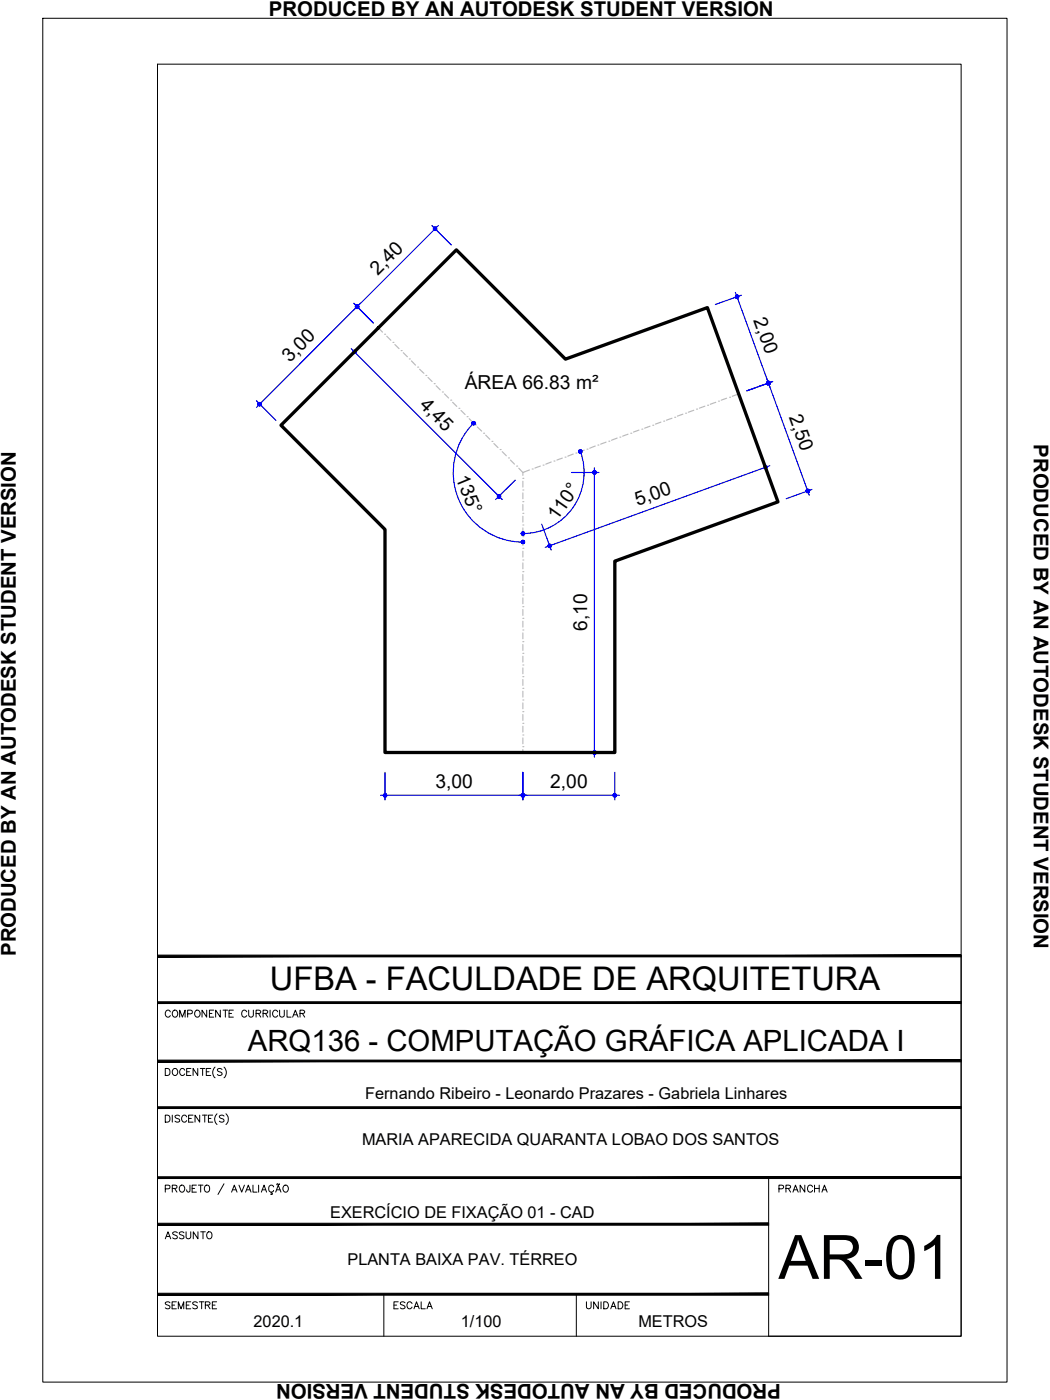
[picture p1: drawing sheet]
<svg xmlns="http://www.w3.org/2000/svg" width="229mm" height="305mm" viewBox="0 0 229 305" stroke-linecap="round" stroke-linejoin="round" font-family="sans-serif">
<!-- layer: ARQ_EIXO CINZA 04 -->
<g fill="none" stroke="#bababa" stroke-width=".25">
<path d="M82.4 71.4l.9 .9M83.7 72.8h.1M84.2 73.2l.9 .9M85.6 74.5h.1M86 75l.9 .9M87.3 76.3h.1M87.8 76.8l.9 .9M89.1 78.1h.1M89.6 78.6l.9 .9M90.9 79.9h.1M91.4 80.4l.9 .9M92.7 81.7h.1"/>
<path d="M93.2 82.2l.9 .9M94.5 83.5h.1M95 84l.8 .9M96.3 85.3h.1M96.8 85.8l.9 .9M98.1 87.1h.1M98.6 87.6l.8 .9M99.9 88.9h.1M100.4 89.4l.9 .9M101.7 90.7h.1M102.2 91.1l.8 1M103.5 92.5h.1"/>
<path d="M103.9 93l1 .9M105.3 94.3h.1M105.7 94.7l.9 .9M107.1 96.1h.1M107.5 96.6l.9 .9M108.9 97.9h.1M109.3 98.3l.9 .9M110.7 99.7h.1M122.4 99.7l-1.2 .5M123 99.5h.1M124.8 98.8l-1.2 .5M125.4 98.6h.1"/>
<path d="M127.2 98l-1.2 .4M127.8 97.8h.1M129.6 97.1l-1.2 .5M130.2 96.9h.1M132 96.3l-1.2 .4M132.5 96.1h.1M134.4 95.4l-1.3 .4M135 95.2h.1M136.7 94.5l-1.1 .5M137.3 94.3h.1M139.1 93.6l-1.2 .5M139.7 93.4h.1"/>
<path d="M141.5 92.8l-1.2 .4M142.1 92.6h.1M143.9 91.9l-1.2 .4M144.5 91.7h.1M146.3 91.1l-1.2 .4M146.9 90.8h.1M148.7 90.2l-1.2 .4M149.3 90h.1M151 89.3l-1.1 .4M151.6 89.1h.1M153.5 88.4l-1.2 .5M154.1 88.2h.1"/>
<path d="M155.8 87.6l-1.2 .4M156.4 87.3h.1M158.2 86.7l-1.2 .4M158.8 86.5h.1M160.8 85.8l-1.4 .5M111.1 100.2l.9 .8M112.5 101.5h.1M112.9 101.9l.9 1M113.8 119.4h.1M113.8 116.8h.1M113.8 114.3h.1M113.8 111.8h.1"/>
<path d="M113.8 109.2h.1M113.8 106.7h.1M113.8 104.1h.1M113.8 104.8v1.2M113.8 107.3v1.3M113.8 109.9v1.2M113.8 112.4v1.3M113.8 114.9v1.3M113.8 117.5v1.2M115.3 102.3l-1.5 .6v.6M115.9 102.1h.1M117.6 101.5l-1.1 .4"/>
<path d="M118.2 101.3h.1M120 100.6l-1.2 .4M120.6 100.4h.1M113.8 139.7h.1M113.8 137.2h.1M113.8 134.6h.1M113.8 132.1h.1M113.8 129.5h.1M113.8 127h.1M113.8 124.5h.1M113.8 121.9h.1M113.8 120v1.3"/>
<path d="M113.8 122.6v1.2M113.8 125.1v1.3M113.8 127.6v1.3M113.8 130.2v1.2M113.8 132.7v1.3M113.8 135.3v1.2M113.8 137.8v1.3M113.8 157.5h.1M113.8 154.9h.1M113.8 152.4h.1M113.8 149.9h.1M113.8 147.3h.1"/>
<path d="M113.8 144.8h.1M113.8 142.2h.1M113.8 140.3v1.3M113.8 142.9v1.2M113.8 145.4v1.3M113.8 148v1.2M113.8 150.5v1.3M113.8 153v1.3M113.8 155.6v1.2M113.8 158.1v1.3M113.8 162.6h.1M113.8 160h.1"/>
<path d="M113.8 160.7v1.2M113.8 163.2v.6"/>
</g>
<!-- layer: COTA AZUL -->
<g fill="none" stroke="#00f" stroke-width=".25">
<path d="M94 49.1l4.3 4.2M95.4 49.1l-18.4 18.4M76.5 75.9l32.8 32.9M77 66l4.3 4.3M78.4 66l-22.6 22.7M80.7 73.1l-4.2 4.2M160.1 63.7l16.1 44.1M161.4 64.3l-5.7 2M55.8 87.2l4.3 4.3M103.1 92.1a15.2 15.2 0 0 0-3.3 16.6 15.2 15.2 0 0 0 14.1 9.3M126.4 98.3a13.3 13.3 0 0 1-12.5 17.9M164.9 97l2.1 5.7"/>
<path d="M168.2 83.1l-5.6 2M112.2 104.5l-4.3 4.3M117.9 114.1l2.1 5.7M124.4 102.9h6M129.4 101.9v62.9M167.6 101.4l-48.9 17.8M176.8 106.6l-5.6 2M82.8 173.1h52M83.8 168.1v6.1M113.8 168.1v6.1M124.4 163.8h6M133.9 168.1v6.1"/>
</g>
<!-- layer: 0 -->
<g fill="#00f" stroke="#00f" stroke-width=".22">
<path d="M76.9 76.3l-.1 .2 .4 .1zM76.8 76.5l.4 .1-.4 .1zM76.8 76.7l.1 .2 .3-.3z"/>
<path d="M77.2 76.6l-.3 .3 .1 .1zM77.2 76.6l.1 .4h-.3zM77.2 76.6l.1 .4 .1-.1z"/>
<path d="M77.2 76.6l.2 .3 .1-.2zM77.2 76.6l.3-.1v.2zM77.4 76.3l-.2 .3 .3-.1z"/>
<path d="M77.3 76.2l-.1 .4 .2-.3zM77 76.2h.3l-.1 .4zM76.9 76.3l.3 .3-.2-.4z"/>
<path d="M108.6 108.1l.3 .2 .1-.1zM108.6 108.1l.4-.1v.2zM108.9 107.8l-.3 .3 .4-.1z"/>
<path d="M108.7 107.7l-.1 .4 .3-.3zM108.5 107.7h.2l-.1 .4zM108.4 107.8l.2 .3-.1-.4z"/>
<path d="M108.4 107.8l-.1 .2 .3 .1zM108.3 108l.3 .1-.3 .1zM108.3 108.2l.1 .1 .2-.2z"/>
<path d="M108.6 108.1l-.2 .2 .1 .1zM108.6 108.1l.1 .3h-.2zM108.6 108.1l.1 .3 .2-.1z"/>
<path d="M129.2 102.5l.2 .4v-.4zM129.2 102.5l.2 .4-.3-.2zM129.1 102.7v.2h.3z"/>
<path d="M129.1 102.9v.1l.3-.1zM129.1 103l.3-.1-.2 .3zM129.4 102.9l-.2 .3h.2z"/>
<path d="M129.4 102.9v.3h.2zM129.4 102.9l.4 .1-.2 .2zM129.4 102.9l.4 .1v-.1z"/>
<path d="M129.4 102.9h.4v-.2zM129.6 102.5l.2 .2-.4 .2zM129.4 102.5v.4l.2-.4z"/>
<path d="M129.4 163.8v.4h.2zM129.4 163.8l.4 .2-.2 .2zM129.4 163.8l.4 .2v-.2z"/>
<path d="M129.4 163.8h.4v-.1zM129.6 163.5l.2 .2-.4 .1zM129.4 163.5v.3l.2-.3z"/>
<path d="M129.2 163.5l.2 .3v-.3zM129.2 163.5l.2 .3-.3-.1zM129.1 163.7v.1h.3z"/>
<path d="M129.1 163.8v.2l.3-.2zM129.1 164l.3-.2-.2 .4zM129.4 163.8l-.2 .4h.2z"/>
<path d="M119.3 119l.1 .1 .3-.3zM119.7 118.8l-.1 .4-.2-.1zM119.7 118.8l-.1 .4h.2z"/>
<path d="M119.7 118.8l.1 .4 .1-.1zM119.7 118.8l.3 .1-.1 .2zM119.7 118.8l.3 .1v-.2z"/>
<path d="M119.9 118.5l-.2 .3 .3-.1zM119.7 118.5h.2l-.2 .3zM119.5 118.5l.2 .3v-.3z"/>
<path d="M119.4 118.6l.3 .2-.2-.3zM119.4 118.6l.3 .2h-.4zM119.3 118.8v.2l.4-.2z"/>
<path d="M166.9 101.5l-.2 .2 .3-.1zM166.7 101.4l.2 .1-.2 .2zM166.5 101.4l.2 .3v-.3z"/>
<path d="M166.4 101.5l.3 .2-.2-.3zM166.4 101.5l.3 .2h-.4zM166.3 101.7v.2l.4-.2z"/>
<path d="M166.3 101.9l.1 .1 .3-.3zM166.7 101.7l-.1 .4-.2-.1zM166.7 101.7l-.1 .4h.2z"/>
<path d="M166.7 101.7l.1 .4 .1-.1zM166.7 101.7l.3 .1-.1 .2zM166.7 101.7l.3 .1v-.2z"/>
<path d="M160.2 64.3l.2 .3-.1-.3zM160.2 64.3l.2 .3h-.3zM160.1 64.6v.1l.3-.1z"/>
<path d="M160.1 64.7l.1 .2 .2-.3zM160.4 64.6v.4l-.2-.1zM160.4 64.6v.4l.2-.1z"/>
<path d="M160.4 64.6l.2 .3h.1zM160.4 64.6l.4 .1-.1 .2zM160.4 64.6l.4 .1v-.2z"/>
<path d="M160.7 64.3l-.3 .3 .4-.1zM160.5 64.2l.2 .1-.3 .3zM160.3 64.3l.1 .3 .1-.4z"/>
<path d="M167.3 83.4l.1 .3h.2zM167.3 83.4l.4 .1-.1 .2zM167.3 83.4l.4 .1-.1-.2z"/>
<path d="M167.6 83.1l-.3 .3 .3-.1zM167.3 83l.3 .1-.3 .3zM167.2 83.1l.1 .3v-.4z"/>
<path d="M167 83.1l.3 .3-.1-.3zM167 83.1l.3 .3-.4-.1zM166.9 83.3l.1 .2 .3-.1z"/>
<path d="M167 83.5v.2l.3-.3zM167.3 83.4l-.1 .4-.2-.1zM167.3 83.4l-.1 .4 .2-.1z"/>
<path d="M167 83.1l.3 .3-.1-.3zM167 83.1l.3 .3-.4-.1zM166.9 83.3l.1 .2 .3-.1z"/>
<path d="M167 83.5v.2l.3-.3zM167.3 83.4l-.1 .4-.2-.1zM167.3 83.4l-.1 .4 .2-.1z"/>
<path d="M167.3 83.4l.1 .3h.2zM167.3 83.4l.4 .1-.1 .2zM167.3 83.4l.4 .1-.1-.2z"/>
<path d="M167.6 83.1l-.3 .3 .3-.1zM167.3 83l.3 .1-.3 .3zM167.2 83.1l.1 .3v-.4z"/>
<path d="M175.9 106.9l.1 .3 .1-.1zM175.9 106.9h.3l-.1 .2zM175.9 106.9h.3v-.1z"/>
<path d="M176.1 106.6l-.2 .3 .3-.1zM175.9 106.5l.2 .1-.2 .3zM175.7 106.6l.2 .3v-.4z"/>
<path d="M175.6 106.6l.3 .3-.2-.3zM175.6 106.6l.3 .3-.4-.1zM175.5 106.8v.2l.4-.1z"/>
<path d="M175.5 107l.1 .2 .3-.3zM175.9 106.9l-.1 .4-.2-.1zM175.9 106.9l-.1 .4 .2-.1z"/>
<path d="M77.9 66.4l-.1 .4 .2-.3zM77.6 66.4h.3l-.1 .4zM77.5 66.5l.3 .3-.2-.4z"/>
<path d="M77.5 66.5l-.1 .2 .4 .1zM77.4 66.7l.4 .1h-.4zM77.4 66.8l.1 .2 .3-.2z"/>
<path d="M77.5 67l.1 .1 .2-.3zM77.8 66.8l.1 .3h-.3zM77.8 66.8l.1 .3 .1-.1z"/>
<path d="M77.8 66.8l.2 .2 .1-.2zM77.8 66.8l.3-.1v.1zM77.8 66.8l.3-.1-.1-.2z"/>
<path d="M56.3 88.2l.1 .1 .2-.3zM56.6 88v.3h-.2zM56.6 88v.3l.2-.1z"/>
<path d="M56.6 88l.2 .2 .1-.1zM56.6 88l.3-.1v.2zM56.6 88l.3-.1-.1-.2z"/>
<path d="M56.6 87.6v.4l.2-.3zM56.4 87.6h.2v.4zM56.3 87.7l.3 .3-.2-.4z"/>
<path d="M56.3 87.7l-.1 .2 .4 .1zM56.2 87.9l.4 .1-.4 .1zM56.2 88.1l.1 .1 .3-.2z"/>
<path d="M77.5 67l.1 .1 .2-.3zM77.8 66.8l.1 .3h-.3zM77.8 66.8l.1 .3 .1-.1z"/>
<path d="M77.8 66.8l.2 .2 .1-.2zM77.8 66.8l.3-.1v.1zM77.8 66.8l.3-.1-.1-.2z"/>
<path d="M77.9 66.4l-.1 .4 .2-.3zM77.6 66.4h.3l-.1 .4zM77.5 66.5l.3 .3-.2-.4z"/>
<path d="M77.5 66.5l-.1 .2 .4 .1zM77.4 66.7l.4 .1h-.4zM77.4 66.8l.1 .2 .3-.2z"/>
<path d="M94.8 49.4l-.1 .4 .3-.3zM94.6 49.4h.2l-.1 .4zM94.4 49.5l.3 .3-.1-.4z"/>
<path d="M94.4 49.5v.2l.3 .1zM94.4 49.7l.3 .1-.3 .1zM94.4 49.9v.2l.3-.3z"/>
<path d="M94.7 49.8l-.3 .3 .2 .1zM94.7 49.8l.1 .4h-.2zM94.7 49.8l.1 .4 .2-.1z"/>
<path d="M94.7 49.8l.3 .3 .1-.2zM94.7 49.8l.4-.1v.2zM94.7 49.8l.4-.1-.1-.2z"/>
<path d="M113.8 173.1h.4v-.1zM114 172.8l.2 .2-.4 .1zM113.8 172.8v.3l.2-.3z"/>
<path d="M113.7 172.8l.1 .3v-.3zM113.7 172.8l.1 .3-.3-.1zM113.5 173v.1h.3z"/>
<path d="M113.5 173.1v.3l.3-.3zM113.5 173.4l.3-.3-.1 .4zM113.8 173.1l-.1 .4h.1z"/>
<path d="M113.8 173.1v.4h.2zM113.8 173.1l.4 .3-.2 .1zM113.8 173.1l.4 .3v-.3z"/>
<path d="M83.5 173.1v.3l.3-.3zM83.5 173.4l.3-.3-.1 .4zM83.8 173.1l-.1 .4h.1z"/>
<path d="M83.8 173.1v.4h.2zM83.8 173.1l.4 .3-.2 .1zM83.8 173.1l.4 .3v-.3z"/>
<path d="M83.8 173.1h.4v-.1zM84 172.8l.2 .2-.4 .1zM83.8 172.8v.3l.2-.3z"/>
<path d="M83.7 172.8l.1 .3v-.3zM83.7 172.8l.1 .3-.3-.1zM83.5 173v.1h.3z"/>
<path d="M133.9 173.1h.3v-.1zM134 172.8l.2 .2-.3 .1zM133.9 172.8v.3l.1-.3z"/>
<path d="M133.6 172.8l.3 .3v-.3zM133.6 172.8l.3 .3-.4-.1zM133.5 173v.1h.4z"/>
<path d="M133.5 173.1v.3l.4-.3zM133.5 173.4l.4-.3-.3 .4zM133.9 173.1l-.3 .4h.3z"/>
<path d="M133.9 173.1v.4h.1zM133.9 173.1l.3 .3-.2 .1zM133.9 173.1l.3 .3v-.3z"/>
<path d="M113.5 173.1v.3l.3-.3zM113.5 173.4l.3-.3-.1 .4zM113.8 173.1l-.1 .4h.1z"/>
<path d="M113.8 173.1v.4h.2zM113.8 173.1l.4 .3-.2 .1zM113.8 173.1l.4 .3v-.3z"/>
<path d="M113.8 173.1h.4v-.1zM114 172.8l.2 .2-.4 .1zM113.8 172.8v.3l.2-.3z"/>
<path d="M113.7 172.8l.1 .3v-.3zM113.7 172.8l.1 .3-.3-.1zM113.5 173v.1h.3z"/>
<path d="M103.2 91.8l-.1 .3 .3-.2zM103 91.8h.2l-.1 .3zM102.9 91.9l.2 .2-.1-.3z"/>
<path d="M102.9 91.9l-.2 .1 .4 .1zM102.7 92l.4 .1-.4 .1zM102.7 92.2l.2 .2 .2-.3z"/>
<path d="M103.1 92.1l-.2 .3 .1 .1zM103.1 92.1l.1 .4h-.2zM103.1 92.1l.1 .4 .2-.1z"/>
<path d="M103.1 92.1l.3 .3 .1-.2zM103.1 92.1l.4-.1v.2zM103.1 92.1l.4-.1-.1-.1z"/>
<path d="M113.8 118h.4v-.2zM114 117.7l.2 .1-.4 .2zM113.8 117.6v.4l.2-.3z"/>
<path d="M113.7 117.7l.1 .3v-.4zM113.5 117.8l.2-.1 .1 .3zM113.5 117.8v.2h.3z"/>
<path d="M113.5 118v.2l.3-.2zM113.5 118.2l.3-.2-.1 .3zM113.8 118l-.1 .3 .1 .1z"/>
<path d="M113.8 118v.4l.2-.1zM113.8 118l.4 .2-.2 .1zM113.8 118l.4 .2v-.2z"/>
<path d="M113.5 116.2v.1l.3-.1zM113.5 116.3l.3-.1-.1 .3zM113.8 116.2l-.1 .3h.1z"/>
<path d="M113.8 116.2v.3h.2zM113.8 116.2l.4 .1-.2 .2zM113.8 116.2l.4 .1v-.1z"/>
<path d="M113.8 116.2h.4v-.2zM114 115.8l.2 .2-.4 .2zM113.8 115.8v.4l.2-.4z"/>
<path d="M113.7 115.8l.1 .4v-.4zM113.7 115.8l.1 .4-.3-.2zM113.5 116v.2h.3z"/>
<path d="M126.1 98l.3 .3-.2-.3zM126.1 98l.3 .3h-.4zM126 98.3v.1l.4-.1z"/>
<path d="M126 98.4l.1 .2 .3-.3zM126.4 98.3l-.1 .4-.2-.1zM126.4 98.3l-.1 .4 .2-.1z"/>
<path d="M126.4 98.3l.1 .3h.1zM126.4 98.3l.3 .1-.1 .2zM126.4 98.3l.3 .1v-.2z"/>
<path d="M126.6 98l-.2 .3 .3-.1zM126.4 97.9l.2 .1-.2 .3zM126.2 98l.2 .3v-.4z"/>
</g>
<path d="M99.4 54.4l23.7 23.8 30.9-11.2 15.4 42.3-35.5 12.9v41.6h-50.1v-48.5l-22.6-22.7z" fill="none" stroke="#000" stroke-width=".72"/>
<!-- layer: MRG_EXTERNA -->
<path d="M9.3 4h209.9v296.9h-209.9z" fill="none" stroke="#000" stroke-width=".22"/>
<!-- layer: MRG_INTERNA -->
<path d="M34.3 14h175v276.9h-175z" fill="none" stroke="#000" stroke-width=".22"/>
<!-- layer: SIMB_01 -->
<g fill="#000" stroke="#000" stroke-width=".22">
<path d="M34.3 218.1v.4l175-.4zM34.3 218.5l175-.4v.4z"/>
<path d="M34.3 207.9v.4l175-.4zM34.3 208.3l175-.4v.4z"/>
<path d="M34.3 230.8v.4l175-.4zM34.3 231.2l175-.4v.4z"/>
<path d="M34.3 256.2v.4l175-.4zM34.3 256.6l175-.4v.4z"/>
<path d="M34.3 241v.3l175-.3zM34.3 241.3l175-.3v.3z"/>
<path d="M34.3 266.3v.4l133-.4zM34.3 266.7l133-.4v.4z"/>
<path d="M34.3 282h133v-.4zM34.3 281.6h133l-133 .4z"/>
</g>
<g fill="none" stroke="#000" stroke-width=".22">
<path d="M45 219.9v1.5l-1-1.5v1.5M46.5 219.9h-.9v1.5h.9M48 219.9v1.5l-1.1-1.5v1.5M48.6 219.9h1M49.1 219.9v1.5M50.8 219.9h-.9v1.5h.9M54.1 219.9v1.1l.5 .4h.3l.3-.4v-1.1M58.8 219.9v1.5M60.9 219.9v1.1l.4 .4 .5-.2 .1-1.3M62.5 219.9v1.5h.9M209.3 208.1v82.8h-42v-34.5M36 232.6h.5a.82 .82 0 0 1 .5 .8 .82 .82 0 0 1-.5 .7h-.5z"/>
<path d="M37.1 220.3a.56 .56 0 0 0-.7-.4 .56 .56 0 0 0-.4 .6 .63 .63 0 0 0 .2 .8 .63 .63 0 0 0 .9-.2M37.7 220.1a.72 .72 0 0 1 1 .2 .72 .72 0 0 1-.3 1.1 .72 .72 0 0 1-.9-.4 .72 .72 0 0 1 .2-.9zM37.7 232.8a.72 .72 0 0 1 1 .2 .72 .72 0 0 1-.3 1.1 .72 .72 0 0 1-.9-.4 .72 .72 0 0 1 .2-.9zM39.1 221.4v-1.5l.6 1.5 .6-1.5v1.5M40.2 233a.56 .56 0 0 0-.6-.4 .56 .56 0 0 0-.5 .6 .63 .63 0 0 0 .3 .8 .63 .63 0 0 0 .8-.2M40.6 233.3h.6M40.9 220.7l.9-.1v-.5l-.3-.2h-.6v1.5M41.6 232.6h-1v1.5h1M42.7 220a.71 .71 0 0 1 .9 .7 .71 .71 0 0 1-.9 .7l-.3-.5v-.4zM43.1 232.6v1.5l-1.1-1.5v1.5M43.6 232.6h1M44.1 232.6v1.5"/>
<path d="M44.9 233.3h.6M45.6 220.6h.5M45.9 232.6h-1v1.5h1M46.8 232.3a1.57 1.57 0 0 0 0 2.4M48.3 232.8l-.3-.2-.7 .2 .2 .4 .5 .2 .3 .3v.2l-.3 .2-.7-.2M48.8 232.3a1.57 1.57 0 0 1 0 2.4M49.9 220.6h.5M53.7 220.3a.56 .56 0 0 0-.6-.4 .56 .56 0 0 0-.5 .6 .63 .63 0 0 0 .3 .8 .63 .63 0 0 0 .8-.2M55.8 220.6h.8l.2-.4-.4-.3h-.6v1.5M56.3 220.6l.5 .8M57.3 220.6h.8l.2-.4-.4-.3h-.6v1.5M57.8 220.6l.5 .8"/>
<path d="M60.5 220.3a.56 .56 0 0 0-.7-.4 .56 .56 0 0 0-.4 .6 .63 .63 0 0 0 .2 .8 .63 .63 0 0 0 .9-.2M63.7 221.4l.6-1.5 .6 1.5M63.9 220.9h.7M65.3 220.6h.9l.1-.4-.3-.3h-.7v1.5M65.8 220.6l.5 .8M36 242.8h.5a.82 .82 0 0 1 .5 .7 .82 .82 0 0 1-.5 .8h-.5zM36 258.8l.9-.1 .1-.6-1-.1v1.5M37.5 258.7l1-.1v-.5l-1-.1v1.5M37.5 242.8v1.5M38 258.7l.5 .8M39.1 243l-.3-.2-.7 .2 .2 .4 .7 .3 .1 .2v.2l-.3 .2-.7-.2M39.2 258.2a.72 .72 0 0 1 1 .2 .72 .72 0 0 1-.3 1.1 .72 .72 0 0 1-.9-.4 .72 .72 0 0 1 .2-.9z"/>
<path d="M40.6 243.2a.56 .56 0 0 0-.6-.4 .56 .56 0 0 0-.5 .6 .63 .63 0 0 0 .3 .8 .63 .63 0 0 0 .8-.2M41.1 243.5h.6M41.4 258l-.1 1.4-.4 .1-.2-.1-.1-.4M41.8 258.7h.6M42 242.8h-.9v1.5h.9M42.8 258h-1v1.5h1M43.2 258h1M43.5 242.8v1.5l-1-1.5v1.5M43.7 258v1.5M44.1 242.8h1M44.6 242.8v1.5M44.6 258.2a.63 .63 0 0 1 .8-.1 .63 .63 0 0 1 .2 .9 .57 .57 0 0 1-.5 .6 .57 .57 0 0 1-.6-.6z"/>
<path d="M45.4 243.5h.5M46.3 242.8h-.9v1.5h.9M47.2 242.5a1.57 1.57 0 0 0 0 2.3M48.8 243l-.4-.2-.6 .2 .1 .4 .7 .3 .2 .2v.2l-.4 .2-.6-.2M48.8 257.7l-1.3 2.4M49.2 242.5a1.57 1.57 0 0 1 0 2.3M50.4 259.5l.6-1.5 .6 1.5M50.7 259h.7M52 258l.6 1.5 .6-1.5M53.5 259.5l.6-1.5 .6 1.5M53.7 259h.7M55.1 258v1.5h.9"/>
<path d="M56.3 258v1.5M56.9 259.5l.6-1.5 .5 1.5M57.1 259h.7M59.1 259.5v.3l.2 .2h-.4M59.6 258.4a.6 .6 0 0 0-.9-.3 .6 .6 0 0 0-.2 .9 .54 .54 0 0 0 .4 .5 .54 .54 0 0 0 .7-.3M60 259.5l.6-1.5 .6 1.5M60.2 259h.8M60.3 257.8l-.1 .1M60.3 257.8h.2M60.5 257.8l.1 .1M60.6 257.9h.2M60.9 257.7l-.1 .2"/>
<path d="M61.8 258.2a.72 .72 0 0 1 1 .2 .72 .72 0 0 1-.3 1.1 .72 .72 0 0 1-.9-.4 .72 .72 0 0 1 .2-.9zM83.6 281.8v9.1M125.5 281.8v9.1"/>
</g>
<text font-size="13.3" x="169.5" y="278.4">AR-01</text>
<text font-size="7.1" x="58.8" y="215.6">UFBA - FACULDADE DE ARQUITETURA</text>
<text font-size="6.4" x="54" y="228.9">ARQ136 - COMPUTAÇÃO GRÁFICA APLICADA I</text>
<g font-size="4.4">
<text x="58.5" y="3.6">PRODUCED BY AN AUTODESK STUDENT VERSION</text>
<text x="225.1" y="96.7" transform="rotate(90 225.1 96.7)">PRODUCED BY AN AUTODESK STUDENT VERSION</text>
<text x="3.5" y="208.2" transform="rotate(-90 3.5 208.2)">PRODUCED BY AN AUTODESK STUDENT VERSION</text>
<text x="168.3" y="260.7">PRANCHA</text>
<text x="34.9" y="270.9">ASSUNTO</text>
<text x="34.9" y="286.1">SEMESTRE</text>
<text x="84.7" y="286.1">ESCALA</text>
<text x="126.3" y="286.1">UNIDADE</text>
<text x="170" y="301.3" transform="rotate(-180 170 301.3)">PRODUCED BY AN AUTODESK STUDENT VERSION</text>
</g>
<g font-size="4.2">
<text x="82.3" y="60" transform="rotate(-45 82.3 60)">2,40</text>
<text x="164" y="69.6" transform="rotate(70 164 69.6)">2,00</text>
<text x="63.1" y="79.1" transform="rotate(-45 63.1 79.1)">3,00</text>
<text x="91.2" y="88.3" transform="rotate(45 91.2 88.3)">4,45</text>
<text x="101.2" y="84.7">ÁREA 66.83 m²</text>
<text x="171.7" y="90.8" transform="rotate(70 171.7 90.8)">2,50</text>
<text x="99.1" y="104.1" transform="rotate(68 99.1 104.1)">135°</text>
<text x="121.3" y="113.5" transform="rotate(-55 121.3 113.5)">110°</text>
<text x="138.8" y="110.2" transform="rotate(-20 138.8 110.2)">5,00</text>
<text x="127.8" y="137.4" transform="rotate(-90 127.8 137.4)">6,10</text>
<text x="94.8" y="171.5">3,00</text>
<text x="119.8" y="171.5">2,00</text>
</g>
<g font-size="3.5">
<text x="79.5" y="239.3">Fernando Ribeiro - Leonardo Prazares - Gabriela Linhares</text>
<text x="78.8" y="249.3">MARIA APARECIDA QUARANTA LOBAO DOS SANTOS</text>
<text x="71.9" y="265.2">EXERCÍCIO DE FIXAÇÃO 01 - CAD</text>
<text x="75.6" y="275.4">PLANTA BAIXA PAV. TÉRREO</text>
<text x="55.2" y="289">2020.1</text>
<text x="100.3" y="289">1/100</text>
<text x="139" y="289">METROS</text>
</g>
</svg>
